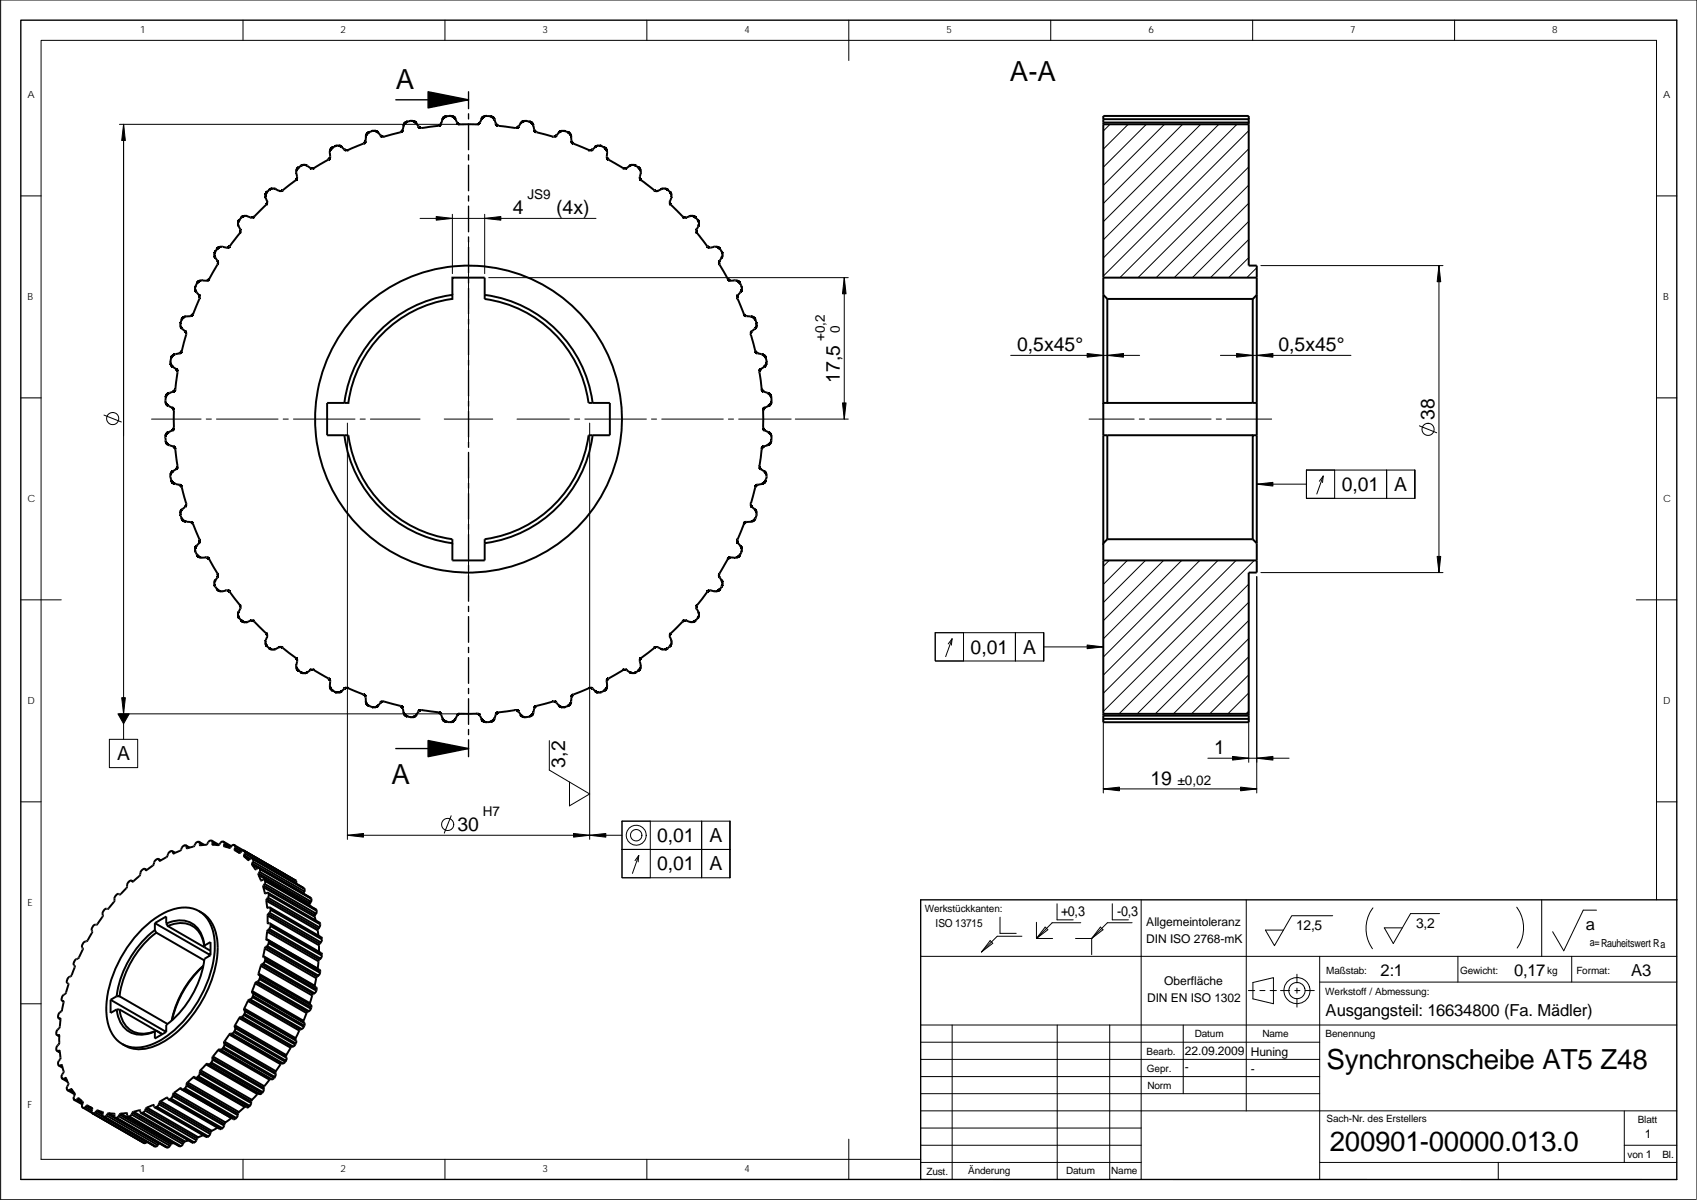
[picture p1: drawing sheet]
<svg xmlns="http://www.w3.org/2000/svg" width="420mm" height="297mm" viewBox="0 0 420 297" stroke-linecap="round" stroke-linejoin="round" font-family="sans-serif">
<g fill="none" stroke="#000" stroke-width=".25">
<path d="M60.2 5v5M110.2 5v5M160.2 5v5M210.2 5v10M260.1 5v5M310.1 5v5M360.1 5v5M29.6 30.8h85.4M30.6 30.8v152.2M274.8 30.8l-1.6 1.6M279.3 30.8l-6.1 6.1M283.8 30.8l-10.6 10.6"/>
<path d="M288.3 30.8l-15.1 15.1M292.8 30.8l-19.6 19.6M297.3 30.8l-24.1 24.1M301.8 30.8l-28.6 28.6M306.2 30.8l-33 33.1M309.2 32.3l-36 36M309.2 36.8l-31.9 31.9M5.2 48.5h5M104 54.1h43.6M112 53v14.7M116 59.7v14.1M120 53v14.7"/>
<path d="M309.2 59.3l-9.5 9.4M309.2 54.8l-14 13.9M309.2 50.3l-18.5 18.4M309.2 45.8l-23 22.9M309.2 41.3l-27.4 27.4M410.1 48.5h5.1M116 75.1v1.3M116 77.6v14.1M121 68.7h89M209 68.7v35M309.2 63.8l-5 4.9M311.2 66.3l-2.5 2.4"/>
<path d="M312.2 65.7h45.1M356.3 65.7v76M5.2 98.5h5M116 97.7v12M250.2 88h32M302.2 88h32.3M410.1 98.5h5.1M25.7 102.7l4.3 1.8M37.5 103.7h12.3M51.1 103.7h1.2M53.6 103.7h15.2M70.1 103.7h1.3"/>
<path d="M72.7 103.7h15.2M86 104.7v103.1M89.2 103.7h1.2M91.7 103.7h12.3M110 103.7h12M116 115.7v14.1M128 103.7h13M142.2 103.7h1.3M144.8 103.7h15.2M146 104.7v103.1M161.3 103.7h1.3M163.8 103.7h15.3"/>
<path d="M180.3 103.7h1.3M182.9 103.7h13M196.9 103.7h13.1M269.6 103.7h11.2M282.1 103.7h1.2M284.6 103.7h15.3M301.1 103.7h1.3M303.7 103.7h11.1M311.2 119.8h12.3M323.5 116.4h26.8v7h-26.8zM327.6 117.9l-.9 1.2M327.6 117.9l-.2 1.5"/>
<path d="M327.6 117.9l-1.6 4.4M330.4 116.4v7M343.3 116.4v7M351.4 105.4l4.3 1.7M116 131.1v1.3M116 133.6v14.1M274.6 138.7l-1.4 1.5M279.1 138.7l-5.9 6M283.6 138.7l-10.4 10.5M288.1 138.7l-14.9 14.9M292.6 138.7l-19.4 19.4M297.1 138.7l-23.9 23.9"/>
<path d="M301.6 138.7l-28.4 28.4M306 138.7l-32.8 32.9M310.5 138.7l-37.3 37.4M5.2 148.5h10M231.6 156.6h26.8v7h-26.8zM231.6 156.6v7h7v-7M235.7 158.1l-.9 1.3M235.7 158.1l-.1 1.6M235.7 158.1l-1.6 4.4M251.4 156.6v7M309.2 158.1l-18.7 18.6M309.2 153.6l-23.2 23.1"/>
<path d="M309.2 149.1l-27.7 27.6M309.2 144.6l-32.1 32.1M311.2 142.7v53.6M312.2 141.7h45.1M405.1 148.5h10.1M29.6 176.7h85.4M258.4 160.1h14.8M273.2 177.7v18.6M309.2 176l-.7 .7M309.2 162.6l-14.2 14.1M309.2 171.5l-5.2 5.2M309.2 167l-9.7 9.7"/>
<path d="M309.2 177.7v11M5.2 198.5h5M27.1 183h7v7h-7zM136 183.3v7.3l10 5.9-5 3v-5.9M273.2 195.3h38M299.1 187.7h20.1M410.1 198.5h5.1M86 206.8h68M111.7 201.9l-1.7 4.3M154 203.3v7h7M154 203.3h26.7v14h-26.7v-7M154 203.3v7h26.7h-26.7"/>
<path d="M158.1 211.8l-1.5 4.4M158.1 211.8l-.9 1.2M158.1 211.8l-.1 1.6M161 203.3v14h-7v-7M173.7 203.3v14M228 236.7h187.2M245.2 232.8l.6 .7-2.8 2.1zM247.6 227v4h4M253 231.8h-6.1l-3.9 3.8M256.6 232.3h4M256.6 228.3v4M258.8 229.5l.6 .6-2.8 2.2z"/>
<path d="M261.7 223.7v4h4M266.3 232.3h4M267.6 228.4h-7.1l-3.9 3.9M270.3 232.3v4M272.4 229.5l.7 .6-2.8 2.2zM275.4 223.7v4h4M280.3 228.4h-6.1l-3.9 3.9M282.5 222.7v69.3M308.6 222.7v52.3M326.7 236.7v55.3M330 226.7h-10.2l-4.3 7.4-2.2-3.9h4.5M339.9 224.7a8.6 8.6 0 0 0-.1 10.1"/>
<path d="M356.4 226.1h-7.2l-4.2 7.5-2.3-3.9h4.5M361 236.7v6.4M375.5 224.6a8.6 8.6 0 0 1 .1 10.1M381.7 222.7v14M389.1 236.7v6.4M395.3 225.3h-3.3l-4.8 10.1-2.8-4.8M410.1 222.7v-212.7h-399.9v277h217.8M5.2 248.5h5M228 253.7h187.2M228 258h98.7M235.7 253.7v38.3M261.8 253.7v38.3"/>
<path d="M274.8 253.7v38.3M293 253.7v17M309.1 245.2h1.6M310.2 243.2l5.1-1.2v6.5l-5.1-1.3zM311.9 245.2h1.3M314.5 245.2h1.5M317 245.2h2.3M320.6 245.2h1.2M321.1 241.2v2.1M321.1 244.6v1.3M321.1 247.1v2.2M323.1 245.2h2.3"/>
<path d="M326.7 243.1h88.5M228 279.2h54.5M228 270.7h98.7M228 266.5h98.7M228 262.2h98.7M402.2 275v12.7M415.2 275h-187.2M60.2 287v5M110.2 287v5M160.2 287v5M210.2 282v10M228 287.7h54.5"/>
<path d="M228 283.5h54.5M326.7 287.7h88.5M371 287.7v4.3M402.2 283.5h13M420.1 296.9v-296.9h-419.9v297h419.7"/>
<circle cx="27.9" cy="103.6" r="1.5"/>
<circle cx="353.6" cy="106.3" r="1.5"/>
<circle cx="110.8" cy="204.1" r="1.5"/>
<circle cx="157.5" cy="206.7" r="2.47"/>
<circle cx="157.5" cy="206.7" r="1.41"/>
<circle cx="321.1" cy="245.2" r="3.2"/>
<circle cx="321.1" cy="245.2" r="2.01"/>
</g>
<g fill="none" stroke="#000" stroke-width=".34">
<path d="M5.2 5h410v287h-410zM98 24.7h18M116 22.7v4.2M116 28.2v1.2M116 30.7v6.4M116 38.3v1.3M116 40.9v6.3M116 48.5v1.3M116 51v6.4M116 58.7v1.2M116 61.2v6.3M116 68.8v1.3"/>
<path d="M116 71.4v6.3M116 79v1.2M116 81.5v6.4M116 89.1v1.3M116 91.7v6.3M116 99.3v1.3M116 101.8v6.4M116 109.5v1.2M116 112v6.3M116 119.6v1.3M116 122.2v6.3M116 129.8v1.2"/>
<path d="M116 132.3v6.4M116 139.9v1.3M116 142.5v6.3M116 150.1v1.3M116 152.6v6.4M116 160.3v1.2M116 162.8v6.3M116 170.4v1.3M116 173v6.3M98 185.3h18M116 180.6v1.2M116 183.1v4.2"/>
<path d="M415.2 222.7h-187.2v69.3"/>
</g>
<g fill="none" stroke="#000" stroke-width=".49">
<path d="M99.1 32.7l-4.3 1.1-.4-.1-1.2-1.2-.9-.1-1 .3-.5 .4-.2 .6-.1 1.4-.3 .3-4 1.7h-.8l-1.4-1.1-.9 .1-.9 .5-.4 .5v1.8l-.2 .4-3.9 2.3-.7 .1-1-.7-.6-.2-.6 .1-.9 .6-.5 .8 .2 1.8-.4 .5M101 30.1l-.9 .5-.4 1.6-.6 .5M101 30.1l1-.2 .6 .2 1 1.3 .5 .3 4.5-.5M112.7 29.5l-.3-.5-.5-.3-1.6 .1-.6 .5-.7 1.6-.5 .2M112.8 29.5l.4 1 .5 .3h4.4M120.6 28.7h.8l.6 .3 .4 .6 .4 1.2 .7 .4 4.4 .5 .4-.3 1-1.2 1-.2M120.6 28.7l-1.1 .3-.7 1.4-.7 .4M130.3 30l.9 .1 .6 .4 .5 1.6M132.2 32.1l.6 .6 4.2 1.1 .6-.1 1.1-1.2 1.1-.1 .9 .3 .5 .5 .2 .5 .1 1.1M141.4 34.8l.5 .7 4.1 1.7 .6-.1 1.3-1h.9l1.3 .9 .2 .6-.1 1.3 .4 .6 3.9 2.2h.4l1.4-.8h.9l1.2 .9 .2 1.1M273.2 30.3h36v.5M273.2 29.5h36v.8"/>
<path d="M273.2 29.5v43.5M273.2 30.8h36M309.2 29.5v-.8h-36v.8M309.2 30.8v34.9h2v7.3M59.4 57.7l-2.5 3.3-.4 .3h-.5M61.2 53.5l-.6-.1-.6 .2-1 1.2-.1 .8 .7 1.4-.2 .7M66.2 47.4l-.5 1 .5 1.6-.2 .6-3.2 3.1-.6 .2-1-.4M73.3 44.6l-3.6 2.7h-.5l-1.1-.6h-.7l-1.2 .8M158.6 42.9l-.2 1 .1 .5 3.6 2.8 .6 .1 1.5-.6h.6l.5 .3M165.3 47l.6 .5 .3 .7v.8l-.4 1 .2 .5 3 3.1 .7 .3 1.2-.4 .6-.1 .7 .4 .6 .7 .3 1-.7 1.4v.5l2.7 3.6M47.1 78.3l-1.4 .1-.7 .6-.3 1.1v.7l1.4 1.7-1.1 4.4-.5 .6-1.6 .4-.5 .6-.2 1 .2 .9 1.4 1.1 .2 .6-.6 4.4-.4 .4-1.1 .4-.6 .3-.3 .7-.1 1.1 .4 .8 1.4 .7 .3 .7M48.4 70.8l-.1 1 1.1 1.4v.7"/>
<path d="M49.4 73.9l-1.6 4-.7 .4M50.1 69.4l-1 .3-.7 1.1M56 61.3l-1.4-.2-.9 .6-.5 .7-.1 .7 .1 .6 .8 1.1-.1 .5-2.2 4-.5 .2-1.1-.1M112 73v-4.3h8v5.3M120 74a30 30 0 0 1 25.7 25.7h5.3v8h-5.3a30 30 0 0 1-25.7 25.8v5.2h-8v-4.2M120 73a31 31 0 0 1 26.7 26.7M175.1 61l.6 .3 1.8-.2 .8 .6M178.3 61.7l.5 .8 .1 .6-.9 1.7v.4l2.2 3.9M180.2 69.1l.5 .4h1.7l.8 .6 .5 .9v.6l-.2 .6-.8 .8M182.7 73l-.2 .8 1.7 4.1 .5 .3 1.3 .1 .6 .3 .4 .4 .3 1-.1 1-1.2 1.1-.1 .6 1.2 4.4 .4 .4 1.4 .3 .7 .8 .2 1-.1 .6-.4 .5-.9 .6M273.2 73l1 1M273.2 73v26.7h1v-25.7"/>
<path d="M273.2 68.7h38M274.2 74h36M311.2 73l-1 1v25.7M311.2 73v26.7M85.3 99.7h-4.3v8h5.3a30 30 0 0 0 25.7 25.8v1a31 31 0 0 1-26.7-26.8M94.1 81.8a30.8 30.8 0 0 1 17.9-8.8v1a30 30 0 0 0-25.7 25.7h-1a30.8 30.8 0 0 1 8.8-17.9zM188.4 91.3l-.3 .4-.1 .4 .6 4.2M188.6 96.3l.3 .5 1.2 .5 .5 .3 .4 1.3v.8l-.3 .5-1.4 .8-.4 .4v4.4M273.2 99.7v8M274.2 99.7h37M311.2 99.7v8M41 109l.5 1 1.5 .5 .4 .7"/>
<path d="M43.1 101.6l-.1 4.4-.3 .5-1.5 .9-.3 .7 .1 .9M43.4 111.2l.6 4.4-.4 .5-1.2 .9-.2 .9 .2 1.1 .4 .5 1.7 .5 .4 .4 1.2 4.3-.1 .6-.9 .8M146.7 107.7a31 31 0 0 1-26.7 26.8M187.6 120l-.6 .5-1.1 4.2 .1 .6 1.2 1.3 .1 1M188.9 105.8l.2 .5 1.5 .9 .4 .7-.1 1.5-.4 .5-.5 .3M190 110.2l-1 .4-.4 .3-.6 4.5 .2 .5 1.2 .9 .3 .4 .1 .7-.1 .8-.7 .9-1.4 .4M273.2 107.7v26.8l1-1M274.2 107.7v25.8M310.2 107.7h-37M311.2 107.7h-1v25.8M311.2 107.7v26.8M44.9 128.2l.6 .8 1.8 .2 .5 .5"/>
<path d="M45.1 126l-.5 1 .3 1.2M47.8 129.7l1.7 4.1-.2 .5-.9 1.2v1.1l.5 .9 .5 .4 1.9 .1 .5 .4M51.8 138.4l2.1 3.6-.1 .9M183.6 136.7l-.5 .9-.5 .3h-1.8l-.6 .4-2.2 3.9v.5l.9 1.4v.6l-.2 .5M185.8 129.2h-1l-.5 .3-1.8 4.2 .1 .6 1 1.2-.1 1.2M187.3 127.6l-.5 1.1-.4 .3-.6 .1M273.2 138.7h38M273.2 134.5v43.4M274.2 133.5h36M310.2 133.5l1 1M311.2 134.5v7.2h-2v36.2M53.3 143.6l-.2 .6v.6l.9 1.3 .7 .3 1.7-.3 .4 .4"/>
<path d="M53.9 142.9l-.6 .7M56.9 146.5l2.6 3.5 .1 .5-.5 1M59.1 151.4l-.1 1.1 .7 1M59.7 153.5l1 .5 1.6-.4 .5 .1 3.2 3.3 .2 .4-.5 1.3v.6l.4 .6 .8 .7 1 .2 1.2-.6h.6l3.6 2.7 .3 .5-.2 1.7 .5 .9 .9 .6h.7l1.5-.8 .7 .1M176.8 146.4l-1-.3-.5 .2-2.8 3.6-.1 .6 .6 1.1 .1 .7-.2 .6-.6 .6-1 .5-1.6-.4-.7 .2-3.1 3.2-.1 .5 .5 1.4-.3 1-1.1 .8-1.2-.1M178.7 145.2l-.8 1-1.1 .1M77.7 165.9l3.9 2.2 .2 .4v1.8l.4 .5 .8 .5M83 171.3l1 .1 1.4-1 .7-.1 4.1 1.7 .3 .5 .1 1.2 .2 .5 .5 .5 .8 .3M92.1 175h1l1.3-1.3 .6-.1 4.3 1.2 .4 .4 .2 1.1M99.9 176.2l.6 1 1.2 .3M155.1 165.9l-.8-.1-3.8 2.2-.3 .4v1.9l-.4 .6-.9 .4h-1.1l-1.2-.9-.7-.1-4.1 1.7-.3 .5-.2 1.5-.8 .8-1 .3-.7-.1-1.5-1.4-4.5 1.1-.5 .6-.5 1.5-.9 .6-1 .1-.6-.2-1-1.4-.7-.2-4.4 .7-.4 .3-.4 1.1-.3 .6-.6 .3-1.1 .1-.8-.4-.8-1.4-.5-.3h-4.6l-.5 .3-.9 1.5-.9 .3-.9-.1-.6-.3-.4-.6-.3-1.1-.4-.3-4.6-.7-.6 .4-.9 1.2-1 .2M155.2 165.9l.7 .5"/>
<path d="M163.7 160.7l-1-.6-.6 .2-3.6 2.8-.1 .6 .3 1.3-.6 1-1.2 .6-1-.2M273.2 176.7h36M273.2 177.1h36M273.2 177.9h36M309.2 177.9v.9h-36v-.9M32.5 218l.4 .2M32.6 218h-.1a1.25 1.25 0 0 0-1 1.1l-.1 .7-1.3 1.3a.45 .45 0 0 1-.7 .2l-.6 .3-.5 .9a1.49 1.49 0 0 1-.7 1.5l-.5 .6a.71 .71 0 0 1-1 .4l-.6 .6-.1 .6a1.42 1.42 0 0 1-.6 1.6l-.3 .3a1.04 1.04 0 0 1-1.2 .9l-.4 .5-.2 .7a.99 .99 0 0 1-.3 1.3l-.2 .3a1.46 1.46 0 0 1-1.3 1.4l-.6 1.1a1.05 1.05 0 0 1-.1 1.4l-.4 .7a1.34 1.34 0 0 1-1.1 1.1l-.4 .8v.5a.54 .54 0 0 1 .1 .9l-.3 .7a1.79 1.79 0 0 1-1.2 1.6 1 1 0 0 0 0 1.6l-.6 2.2-.9 1-.2 .6 .2 .3M32.6 218l.2 .2M32.8 218.2h.1M35.8 215.1l.5 .3M35.9 215.1l.4 .3M35.9 215.1a1.08 1.08 0 0 0-1.1 .9 1.97 1.97 0 0 1-1.3 1.7l-.7 .5"/>
<path d="M35.9 215.1l.2 .2M36.1 215.3l.1 .1M36.4 215.3h-.3M39.2 212.6l.6 .4-.5-.3M39.3 212.7a1.01 1.01 0 0 0-1.1 .8 1.9 1.9 0 0 1-1.4 1.5l-.4 .3M39.3 212.7l.2 .3M39.5 213l.1 .1M42.6 210.7l.8 .4M42.7 210.8l.6 .3M42.7 210.8a.75 .75 0 0 0-1.1 .6l-.4 .8-1.6 .9-.1-.1M42.7 210.8l.2 .3M42.9 211.1l.1 .1"/>
<path d="M46 209.3l1 .5M46.2 209.5l.6 .3M46.2 209.5l-.1-.1a.72 .72 0 0 0-1.1 .5l-.2 .4a2.85 2.85 0 0 1-1.9 .8M46.2 209.5v.3M46.2 209.8l.2 .2M49.3 208.4l1.3 .7M49.5 209.1l.3 .1M49.5 208.7l.8 .5M49.5 208.7v.4M49.5 208.7l-.2-.3h-.3l-.6 .5a1.39 1.39 0 0 1-1.5 .9l-.5 .2M52.5 208.1l1.7 1M52.6 208.9l.4 .2"/>
<path d="M52.6 208.5l1.2 .7M52.6 208.5l-.2-.4h-.3l-.5 .4a1.14 1.14 0 0 1-1.5 .7h-.5l-.1-.1M52.6 208.5v.4M55.4 208.4l1.9 1.1M55.5 209.2l.8 .5M55.5 209.2v.3l1.3 .4 .9-.8a.49 .49 0 0 1 .5 .7M55.5 208.8l1.6 .9M55.5 208.8a.49 .49 0 0 0-.4-.5 .49 .49 0 0 0-.5 .4l-.3 .3a.84 .84 0 0 1-1.1 .1h-.5l-.1-.2M55.5 208.8v.4M58.1 210.2l1.4 .8M58.1 209.3l15 8.6M58.1 210.2v.3l1.1 .6"/>
<path d="M58.2 209.8l1.6 .9M58.2 209.8l-.1 .4M58.7 210.8l.6 .3M59.2 211.1h.1M59.5 211l-.3 .1M59.8 210.7l.4-.2 .2 .1 .2 .3v.4M59.8 210.7l-.3 .3M60.4 211.7l1.6 .9M60.4 211.7l.1 .3M60.5 212l1.2 .8M60.5 212l.9 .9M60.5 210.7l12.7 7.3"/>
<path d="M60.6 211.3l12.7 7.4M60.6 211.3l-.2 .4M61.4 212.9h.1M62 212.6l-.6 .3M62 212.6a.5 .5 0 0 1 .6 0 .5 .5 0 0 1 0 .7M62.4 214.1l1.4 .8M62.4 212.4l12.8 7.4M62.4 213.7l12.8 7.4-.1 .1M62.4 213.7v.4M62.4 214.1l.8 1M62.6 212.7l12.7 7.3M62.6 213.3l12.7 7.3-.1 .5"/>
<path d="M62.6 213.3l-.2 .4M63.2 215.1l.1 .1M63.2 215.1l.6-.2a.45 .45 0 0 1 .5 .1 .45 .45 0 0 1 .1 .5l-.1 .3M64 216.6l12.7 7.3M64 216.6l.6 1.3M64.1 216.2l12.7 7.4-.1 .3M64.1 216.2l-.1 .4M64.1 214.9l12.9 7.4M64.3 215.8l12.7 7.4-.2 .4M64.3 215.8l-.2 .4M64.4 215.1l12.7 7.4M64.6 217.9l.1 .1"/>
<path d="M64.6 217.9l.5-.1a.59 .59 0 0 1 .6 .3 .59 .59 0 0 1-.2 .7M65.2 219.6l12.7 7.3M65.2 219.6l.4 1.4M65.3 219.2l12.7 7.3-.1 .4M65.3 219.2l-.1 .4M65.5 217.7l12.8 7.5M65.5 218.8l12.7 7.3-.2 .4M65.5 218.8l-.2 .4M65.6 217.9l12.7 7.3M65.7 218.1l12.7 7.3M70.8 216.6h.1M73.1 217.9h.1"/>
<path d="M73.1 217.9l.1 .1M73.2 218l.1 .6M75.2 219.8h.1M75.2 219.8l.1 .2M35 230.2a17.1 17.1 0 0 1 10.4-5.6 7.1 7.1 0 0 1 7.4 6.3 23.7 23.7 0 0 1-3 15.6 25.9 25.9 0 0 1-12.3 12.1 7.5 7.5 0 0 1-9.5-2.3 14.8 14.8 0 0 1-1.2-11.1 31.7 31.7 0 0 1 8.2-15zM38.3 230.2l.4 .7a24 24 0 0 0-9.1 15.7h-.7M38.3 228.5l13.5 7.8 .3-.2M38.3 230.2a25.1 25.1 0 0 0-9.4 16.4M38.3 228.5v1.7M38.3 228.5l2.9-1.6v1.7M38.7 230.9l11.9 6.8M41.2 228.6a6.3 6.3 0 0 1 8 1.5 8.5 8.5 0 0 1 1.4 4"/>
<path d="M41.2 228.6l.3 .6a6.1 6.1 0 0 1 7.8 1.5 8.3 8.3 0 0 1 1.3 3.8v-.4M41.5 229.2l10.6 6.2M49.2 225.5a8.6 8.6 0 0 1 4.7 8 29.1 29.1 0 0 1-8.7 20.7 17.3 17.3 0 0 1-10.1 5.5 7.2 7.2 0 0 1-4.8-1.3M50.3 239.2a25.7 25.7 0 0 0-7.7 13.3M50.4 239a24.6 24.6 0 0 0-7.9 13.6M50.6 234.1l1.5-.9v3.3l-1.5 .8a25 25 0 0 1-9.4 16.4v1.7l-2.9 1.7v-1.8M51.8 236.3v.4M64.6 239.1l12.7 7.3M64.6 239.1l-.6 1.9M64.8 238.7l-.2 .4M64.8 238.7l12.7 7.4M65.1 238.5l-.3 .2"/>
<path d="M65.1 238.5l12.8 7.4 .4-.7M65.2 236.6v.3a.51 .51 0 0 1 .5 .7l-.6 .9M65.2 236.6l12.7 7.4v.2M65.5 237l12.8 7.4 .1 .5M65.6 234.8l-.4 1.8M65.6 221l.2 .1M65.6 234.8l12.7 7.3M65.6 237.9l12.7 7.3M65.7 237.6l12.7 7.3M65.8 234.4l-.2 .4M65.8 234.4l12.7 7.3M65.8 221.1h.7v.6l-.2 .5"/>
<path d="M65.9 232.4l12.8 7.4M65.9 222.9l12.8 7.4M65.9 232.4l.1 .2a.77 .77 0 0 1 .6 .7 .77 .77 0 0 1-.4 .8h-.1M65.9 222.9l.2 1.6M66 222.5l12.8 7.4-.1 .4M66 222.5l-.1 .4M66.1 234.1l-.3 .3M66.1 234.1l12.7 7.4 .4-.7M66.1 230.6l12.8 7.4M66.1 224.5l.3 .2M66.1 230.6l-.2 1.8M66.1 224.5l.1 .2a.66 .66 0 0 1 .8 .4 .66 .66 0 0 1-.3 .8"/>
<path d="M66.2 228.3l.4 .3M66.2 226.6l12.8 7.4M66.2 228.3l.1 .3h.4a.85 .85 0 0 1-.1 1.3M66.2 226.6v1.7M66.3 222.2l12.7 7.3 .3-.7M66.3 230.2l12.7 7.4M66.3 230.2l-.2 .4M66.3 222.2l-.3 .3M66.4 221l12.8 7.6M66.4 226.3l12.7 7.3M66.4 232.7l12.8 7.4 .1 .4M66.4 226.3l-.2 .3"/>
<path d="M66.5 221.2l12.7 7.4M66.5 233.5l12.7 7.3M66.6 221.5l12.7 7.3M66.6 233.2l12.7 7.3M66.6 229.9l12.8 7.4 .3-.7M66.6 229.9l-.3 .3M66.7 225.9l12.7 7.4 .3-.8M66.7 225.9l-.3 .4M66.8 228.6l12.8 7.3 .1 .4M66.8 224.6l12.8 7.4 .1 .3M67 225.2l12.7 7.3M67 229.2l12.7 7.4"/>
<path d="M67 228.9l12.7 7.4M67 224.9l12.7 7.4M75.3 220v.6M76.7 223.9l.2 .4M76.9 222.2l.1 .1M77 222.3l.1 .2M77.1 222.5l-.1 .7M77.9 226.9l.3 .9M78.3 225.2l.1 .2M78.4 225.4l-.2 .7M78.7 230.3l.1 1.3M78.9 238l-.2 1.8"/>
<path d="M79 234v1.6M79 229.5l-.2 .4M79 237.6l-.1 .4M79.1 233.6l-.1 .4M79.2 228.6l.1 .2M79.4 237.3l-.4 .3M79.4 233.3l-.3 .3M79.7 232.3v.2M79.7 236.3v.3M14.1 256.2l.6 .3-.5-.3M14.5 256.2l.2 .1M14.5 252l.5 .3-.4-.2"/>
<path d="M14.5 256.2h-.3M14.5 256.2l.2 .2v1.8l-.8 1.3 .1 .5 .3 .1M14.6 252.1h.3M14.9 252.1h.1M14.9 252.1l.1 .2-.2 2-.5 .5a.85 .85 0 0 0-.1 1.4M15.4 247.7l.3 .2-.3-.2M15.4 247.7l.3 .1M15.7 247.8h.1M15.7 247.8l.1 .3-.5 2-.7 .7-.2 .5v.5l.2 .3M27.4 247.5l13.4 7.7M27.4 247.5v3.2l1.5-.8M28.9 246.6l-1.5 .9"/>
<path d="M28.9 249.9a6.3 6.3 0 0 0 5.3 6.2 8.4 8.4 0 0 0 4.1-.8M28.9 249.9h.7M29.6 246.6l11.9 6.9M29.6 249.9a6.1 6.1 0 0 0 5.1 5.9 8.2 8.2 0 0 0 4-.7M29.6 249.9l10.6 6.1-1.5-.9M38.7 255.1l-.4 .2M40.8 255.2v.5M41.2 255l-.4 .2M54 259.9l-1.3 1.6M54 259.9l12.7 7.4M54.3 259.8h.3M54.3 259.8l-.3 .1"/>
<path d="M54.3 259.8l12.7 7.3M54.6 259.8l12.7 7.4 .5-.4M55.1 259.5l12.7 7.3M55.3 259.2l12.8 7.4 .2-.7M55.5 258.2v.3M55.5 258.2l12.7 7.4M55.5 258.5a1.42 1.42 0 0 1-.9 1.3M55.5 258.5l12.8 7.4M55.6 257.8l-.1 .4M55.6 257.8l12.7 7.4 1.2-1.8M56.7 256.1l-1.1 1.7M56.7 256.1l12.8 7.3"/>
<path d="M57.1 255.9h.3M57.1 255.9l-.4 .2M57.1 255.9l12.7 7.3M57.4 255.9l12.7 7.3 .5-.4M57.9 255.5l12.7 7.3M58.1 255.2l12.7 7.4 .1-.8M58.1 254.2l.1 .3M58.1 254.2l12.7 7.4M58.2 253.8l12.7 7.4 1.1-1.8M58.2 254.5l-.3 1-.5 .4M58.2 254.5l12.7 7.3M59.2 252l-1.1 2.2"/>
<path d="M59.2 252l12.8 7.4M59.5 251.8l-.3 .2M59.5 251.8l12.8 7.3M59.8 251.7l-.3 .1M59.8 251.7l12.7 7.3 .6-.4M60.4 251.2l12.7 7.4M60.4 250l.2 .3M60.4 250l12.8 7.4M60.5 249.6l-.1 .4M60.5 249.6l12.7 7.4 .9-1.9M60.5 250.9l12.7 7.4M60.6 250.3l-.1 .7-.7 .7"/>
<path d="M60.6 250.3l12.7 7.3M61.4 247.8l-.9 1.8M61.4 247.8l12.7 7.3M61.7 247.5l-.3 .3M61.7 247.5l12.7 7.3M62 247.4l-.3 .1M62 247.4l12.7 7.3 .5-.5M62.4 245.7l.2 .2M62.4 245.3v.4M62.4 245.3l12.8 7.4 .7-1.9M62.4 245.7l12.8 7.3M62.5 246.8l12.7 7.4"/>
<path d="M62.6 245.9l.1 .4-.2 .6-.5 .5M62.6 245.9l12.7 7.3M62.6 246.5l12.7 7.4M63.2 243.4l-.8 1.9M63.2 243.4l12.7 7.4M63.4 243.1l12.8 7.3M63.4 243.1l-.2 .3M63.8 243l-.4 .1M63.8 243l12.7 7.3 .5-.6M64 241l.1 .3M64 241l12.7 7.3 .6-1.9M64.1 241.3l12.7 7.3"/>
<path d="M64.1 241.3l.2 .1M64.3 242.4l12.7 7.3M64.3 241.4l12.7 7.4M64.3 241.4l.1 .4-.1 .6-.5 .6M64.4 242l12.7 7.4M72.3 259.1l-.3 .3M72.5 259l-.2 .1M73.2 257.4l.1 .2M73.2 257v.4M73.2 258.3l-.1 .3M73.3 257.6l-.1 .7M74.4 254.8l-.3 .3"/>
<path d="M74.7 254.7l-.3 .1M75.2 252.7v.3M75.2 253l.1 .2M75.3 253.2v.7M75.3 253.9l-.1 .3M76.2 250.4l-.3 .4M76.5 250.3l-.3 .1M76.7 248.3l.1 .3M76.8 248.6l.2 .2M77 248.8l.1 .6M77.1 249.4l-.1 .3M77.5 246.1l-.2 .3"/>
<path d="M77.9 245.9l-.4 .2M78.3 242.1l-.4 1.9M78.4 244.9l-.1 .3M78.5 241.7l-.2 .4M78.8 241.5l-.3 .2M79.3 240.5l-.1 .3M14.1 260.1l.7 .4M14.3 260.1l.5 .3M14.6 263.8l.9 .5M14.6 260.1l.2 .1M14.6 260.1h-.3M14.6 260.1l.2 .1 .2 1.7-.6 1.3 .1 .5 .3 .1"/>
<path d="M14.8 263.8l.6 .3M15.1 263.6l.3 .2M15.1 263.6l-.3 .2M15.1 263.6l.3 .1 .1 .8a1.34 1.34 0 0 1-.2 1.7l.1 .7 .4 .1M15.5 267l1.2 .8M15.8 267l.8 .5M16.1 266.8l.3 .2M16.1 266.8l-.3 .2M16.1 266.8l.2 .1 .3 .6a.96 .96 0 0 1 0 1.4l-.1 .5 .1 .4 .2 .1 .4-.1M16.8 269.9l1.7 1M17.2 269.8l1.2 .8M17.5 269.6l.4 .3"/>
<path d="M17.5 269.6h.2l.3 .4a1.04 1.04 0 0 1 .2 1.7v.2a.44 .44 0 0 0 .3 .4 .44 .44 0 0 0 .5-.1M17.5 269.6l-.3 .2M18.5 272.3l1.9 1.1M19 272.2l1.5 .9M19.3 271.9l.8 .5M19.3 271.9l-.3 .3M19.3 271.9h.2l1 .8v.4M20.5 273.1l-.1 .9 .3 .3 .4-.3M20.6 274.2l2.2 1.3M21.1 274l1.6 1M21.4 273.7l1.4 .9M21.4 273.7l-.3 .3"/>
<path d="M21.4 273.7l.3-.1 1 .7M22.2 274l.6 .3M22.7 275v.4l.3 .2 .6-.2M22.7 274.3h.1M22.7 274.3l.1 .3M22.8 274.6l-.1 .4M22.8 275.5l12.8 7.4zM23 275.6l12.8 7.4 .5-.3M23.6 275.4l12.7 7.3M23.9 275l1.5 .9M23.9 275l-.3 .4M24.2 274.9l1.3 .7"/>
<path d="M24.2 274.9l1.1 .4M24.2 274.9l-.3 .1M25.3 275.3h.1M25.3 275.3l.1 .6M25.4 275.9v.4l.3 .1 .7-.3M25.5 276.4l12.8 7.3M25.6 276.4l12.7 7.3M25.8 276.4l12.7 7.4 .6-.3M26.4 276.1l12.7 7.4M26.6 275.7l-.2 .4M26.6 275.7l12.7 7.4M26.9 275.5l1.4 .9"/>
<path d="M26.9 275.5l-.3 .2M26.9 275.5l1.3 .2M28.2 275.7h.1M28.2 275.7l.3 1h.4l.5-.4M28.5 276.6l12.8 7.4M28.6 276.7l12.7 7.3M28.8 276.7l12.7 7.3 .6-.4M29.4 276.3l12.7 7.3M29.6 275.9l12.7 7.3M29.6 275.9l-.2 .4M29.9 275.7l12.7 7.3h.5M29.9 275.7l-.3 .2"/>
<path d="M31.3 275.5l.1 .1M31.3 275.5l.2 .2v.4a.59 .59 0 0 0 .6 .3 .59 .59 0 0 0 .5-.5M31.3 275.5l-1.4 .2M31.6 276.4l12.9 7.3M31.8 276.4l12.7 7.3M32 276.4l12.8 7.3 .5-.5M32.6 275.9l12.7 7.3M32.8 275.5l12.7 7.3M32.8 275.5l-.2 .4M33.1 275.2l12.7 7.3 .9-.2M33.1 275.2l-.3 .3M34.5 274.8l.2 .1"/>
<path d="M34.5 274.8l-1.4 .4M34.9 275.5l13 7.4M35.2 275.5l12.7 7.4M35.4 275.4l12.7 7.4 .5-.6M35.9 274.9l12.7 7.3M35.9 274.9l-.4 .5a.51 .51 0 0 1-.7-.1l-.1-.4M36.1 274.5l12.7 7.3M36.1 274.5l-.2 .4M36.4 274.2l12.7 7.3 1.2-.5M36.4 274.2l-.3 .3M37.8 273.5l.3 .2M37.8 273.5l-1.4 .7"/>
<path d="M38.3 274.1l12.7 7.3h.3M38.6 274.1l12.7 7.3M38.9 273.9l12.7 7.4 .4-.6M39.3 273.3l12.7 7.4M39.3 273.3l-.3 .6-.5 .2h-.2l-.3-.5-.2-.1M39.5 272.9l12.7 7.4M39.5 272.9l-.2 .4M39.7 272.6l12.7 7.3 1.4-.8M39.7 272.6l-.2 .3M41.2 271.7l.4 .2M41.2 271.7l-1.5 .9M41.7 272.1l12.7 7.4 .4-.1"/>
<path d="M42.1 272.1l12.7 7.3M42.3 271.9l12.7 7.4 .5-.7M42.7 271.3l12.8 7.3M42.7 271.3a.88 .88 0 0 1-1.1 .7l-.1-.3h-.3M42.9 270.9l12.7 7.3M42.9 270.9l-.2 .4M43.1 270.5l12.7 7.3 1.5-1M43.1 270.5l-.2 .4M44.6 269.4l12.7 7.4M44.6 269.4l-1.5 1.1M45.1 269.7l12.7 7.4 .5-.2M45.5 269.6l12.8 7.3"/>
<path d="M45.8 269.4l12.7 7.3 .4-.6M46.2 268.7l12.7 7.4M46.2 268.7l-.1 .3a.82 .82 0 0 1-.6 .6 .82 .82 0 0 1-.8-.2h-.1M46.2 268.3l12.7 7.4M46.2 268.3v.4M46.4 267.9l-.2 .4M46.4 267.9l12.7 7.4 1.5-1.3M47.8 266.7l-1.4 1.2M47.8 266.7l12.8 7.3M48.4 266.8l12.7 7.3 .5-.1M48.9 266.6l12.7 7.4M49.1 266.4l12.7 7.3 .4-.7"/>
<path d="M49.5 265.7l-.1 .1a1.17 1.17 0 0 1-1 1l-.3-.2-.3 .1M49.5 265.3v.4M49.5 265.3l12.7 7.4M49.5 265.7l12.7 7.3M49.6 264.9l-.1 .4M49.6 264.9l12.8 7.4 1.3-1.5M51 263.5l12.7 7.3M51 263.5l-1.4 1.4M51.3 263.4l.3 .1M51.3 263.4l12.7 7.3M51.3 263.4l-.3 .1M51.6 263.5l12.7 7.3 .5-.2"/>
<path d="M52.1 263.2l12.7 7.4M52.3 263l12.8 7.3 .2-.7M52.4 279.9l-.2 .4M52.6 261.9l12.7 7.4M52.6 261.9v.4M52.6 262.3v.1a1.32 1.32 0 0 1-1 1.1M52.6 262.3l12.7 7.3M52.7 261.5l-.1 .4M52.7 261.5l12.7 7.4M55 279.3l-.2 .1M55.6 278.2l-.1 .4M55.8 277.8l-.2 .4"/>
<path d="M57.3 276.8h.1M58.5 276.7l-.2 .2M58.9 275.7v.4M59.1 275.3l-.2 .4M60.7 273.9l-.1 .1M61.8 273.7l-.2 .3M62.2 272.7v.3M62.4 272.3l-.2 .4M64 270.7l.3 .1M64 270.7l-.3 .1M65.1 270.3l-.3 .3M65.3 269.3v.3"/>
<path d="M65.4 268.9l-.1 .4M66.7 267.3l-1.3 1.6M67 267.1l-.3 .2M67 267.1l.3 .1M68.1 266.6l-.3 .2M68.2 265.6l.1 .3M68.3 265.2l-.1 .4M69.8 263.2l-.3 .2M69.8 263.2h.3M70.8 262.6l-.2 .2M70.8 261.6l.1 .2M70.9 261.2l-.1 .4"/>
<path d="M35.6 282.9l.2 .1M36.4 282.6l-.1 .1M38.3 283.7l.2 .1M39.3 283.1l-.2 .4M39.4 283l-.1 .1M41.3 284h.2M42.3 283.2l-.2 .4M42.6 283l-.3 .2M44.8 283.7h-.3M45.5 282.8l-.2 .4M45.8 282.5l-.3 .3M48.1 282.8l-.2 .1"/>
<path d="M48.8 281.8l-.2 .4M49.1 281.5l-.3 .3M51.6 281.3l-.3 .1M52.2 280.3l-.2 .4"/>
<circle cx="116" cy="103.7" r="38"/>
</g>
<g fill="#000" stroke="#000" stroke-width=".25">
<path d="M30.6 30.8l.4 4h-.9z" fill-rule="evenodd"/>
<path d="M108 53.6l4 .5-4 .4z" fill-rule="evenodd"/>
<path d="M120 54.1l4-.5v.9z" fill-rule="evenodd"/>
<path d="M209 68.7l.5 4h-.9z" fill-rule="evenodd"/>
<path d="M356.3 65.7l.4 4h-.9z" fill-rule="evenodd"/>
<path d="M269.2 87.5l4 .5-4 .4z" fill-rule="evenodd"/>
<path d="M274.2 88l4-.5v.9z" fill-rule="evenodd"/>
<path d="M306.2 87.5l4 .5-4 .4z" fill-rule="evenodd"/>
<path d="M311.2 88l4-.5v.9z" fill-rule="evenodd"/>
<path d="M208.6 99.7h.9l-.5 4z" fill-rule="evenodd"/>
<path d="M311.2 119.8l4-.4v.9z" fill-rule="evenodd"/>
<path d="M355.8 137.7h.9l-.4 4z" fill-rule="evenodd"/>
<path d="M29.2 176.7h2.8l-1.4 2.5z" fill-rule="evenodd"/>
<path d="M30.1 172.7h.9l-.4 4z" fill-rule="evenodd"/>
<path d="M269.2 159.7l4 .4-4 .5z" fill-rule="evenodd"/>
<path d="M273.2 195.3l4-.5v.9z" fill-rule="evenodd"/>
<path d="M305.2 187.2l4 .5-4 .5z" fill-rule="evenodd"/>
<path d="M307.2 194.8l4 .5-4 .4z" fill-rule="evenodd"/>
<path d="M311.2 187.7l4-.5v1z" fill-rule="evenodd"/>
<path d="M86 206.8l4-.5v.9z" fill-rule="evenodd"/>
<path d="M142 206.3l4 .5-4 .4z" fill-rule="evenodd"/>
<path d="M146 206.8l4-.5v.9z" fill-rule="evenodd"/>
</g>
<path d="M106 22.7l10 2-10 2zM106 183.3l10 2-10 2z" fill="#000" stroke="#000" stroke-width=".34"/>
<g font-size="6.9">
<text x="98" y="22">A</text>
<text x="250" y="20">A-A</text>
<text x="96.9" y="194.2">A</text>
<text x="328.4" y="264.6">Synchronscheibe AT5 Z48</text>
<text x="329.2" y="285">200901-00000.013.0</text>
</g>
<g font-size="4.8">
<text x="126.9" y="53">4</text>
<text x="137.7" y="53">(4x)</text>
<text x="251.8" y="86.9">0,5x45°</text>
<text x="316.5" y="86.9">0,5x45°</text>
<text x="207.9" y="94.7" transform="rotate(-90 207.9 94.7)">17,5</text>
<text x="355.2" y="103.9" transform="rotate(-90 355.2 103.9)">38</text>
<text x="332.2" y="121.5">0,01</text>
<text x="345.2" y="121.5">A</text>
<text x="240.3" y="161.8">0,01</text>
<text x="253.3" y="161.8">A</text>
<text x="29" y="188.2">A</text>
<text x="139.9" y="190" transform="rotate(-90 139.9 190)">3,2</text>
<text x="300.6" y="186.6">1</text>
<text x="284.8" y="194.2">19</text>
<text x="113.3" y="205.7">30</text>
<text x="162.7" y="208.4">0,01</text>
<text x="175.6" y="208.4">A</text>
<text x="162.7" y="215.4">0,01</text>
<text x="175.6" y="215.4">A</text>
</g>
<g font-size="4.1">
<text x="392.6" y="230.1">a</text>
<text x="341.8" y="241.7">2:1</text>
<text x="374.9" y="241.7">0,17</text>
<text x="403.8" y="241.7">A3</text>
<text x="328.2" y="251.6">Ausgangsteil: 16634800 (Fa. Mädler)</text>
</g>
<g font-size="3.4">
<text x="262.7" y="226.7">+0,3</text>
<text x="276.6" y="226.7">-0,3</text>
<text x="320.9" y="230.3">12,5</text>
<text x="350.6" y="229.7">3,2</text>
</g>
<g font-size="3.3">
<text x="130.6" y="49.3">JS9</text>
<text x="208" y="82.4" transform="rotate(-90 208 82.4)">0</text>
<text x="204.2" y="84.4" transform="rotate(-90 204.2 84.4)">+0,2</text>
<text x="291.5" y="194.3">±0,02</text>
<text x="119.5" y="202">H7</text>
</g>
<g font-size="3">
<text x="283.8" y="229.1">Allgemeintoleranz</text>
<text x="283.8" y="233.3">DIN ISO 2768-mK</text>
<text x="288.3" y="243.8">Oberfläche</text>
<text x="284" y="248">DIN EN ISO 1302</text>
<text x="293.4" y="261.1">22.09.2009</text>
<text x="309.7" y="261.3">Huning</text>
<text x="293.4" y="265.2">-</text>
<text x="309.7" y="265.6">-</text>
<text x="407.2" y="281.8">1</text>
</g>
<g font-size="2.7">
<text x="231.6" y="229.5">ISO 13715</text>
<text x="393.6" y="234.3">a=Rauheitswert Ra</text>
</g>
<g font-size="2.5">
<text x="34.7" y="8.2">1</text>
<text x="84.3" y="8.2">2</text>
<text x="134.3" y="8.2">3</text>
<text x="184.3" y="8.2">4</text>
<text x="234.3" y="8.2">5</text>
<text x="284.3" y="8.2">6</text>
<text x="334.3" y="8.2">7</text>
<text x="384.3" y="8.2">8</text>
<text x="6.8" y="24.2">A</text>
<text x="411.8" y="24.2">A</text>
<text x="6.8" y="74.2">B</text>
<text x="411.8" y="74.2">B</text>
<text x="6.8" y="124.2">C</text>
<text x="411.8" y="124.2">C</text>
<text x="6.8" y="174.2">D</text>
<text x="411.8" y="174.2">D</text>
<text x="6.8" y="224.2">E</text>
<text x="228.9" y="225.7">Werkstückkanten:</text>
<text x="328.4" y="241.1">Maßstab:</text>
<text x="361.5" y="241.2">Gewicht:</text>
<text x="383.1" y="241.2">kg</text>
<text x="390.3" y="241.1">Format:</text>
<text x="328.1" y="246.4">Werkstoff / Abmessung:</text>
<text x="295.8" y="256.8">Datum</text>
<text x="312.6" y="256.7">Name</text>
<text x="328.2" y="256.8">Benennung</text>
<text x="283.9" y="261.1">Bearb.</text>
<text x="284" y="265.2">Gepr.</text>
<text x="284.1" y="269.5">Norm</text>
<text x="6.8" y="274.2">F</text>
<text x="328.4" y="277.8">Sach-Nr. des Erstellers</text>
<text x="405.5" y="278">Blatt</text>
<text x="402.9" y="286.6">von 1</text>
<text x="411.6" y="286.6">Bl.</text>
<text x="34.7" y="290.2">1</text>
<text x="84.3" y="290.2">2</text>
<text x="134.3" y="290.2">3</text>
<text x="184.3" y="290.2">4</text>
<text x="229.4" y="290.8">Zust.</text>
<text x="239.7" y="290.6">Änderung</text>
<text x="264" y="290.6">Datum</text>
<text x="275.1" y="290.7">Name</text>
</g>
</svg>
